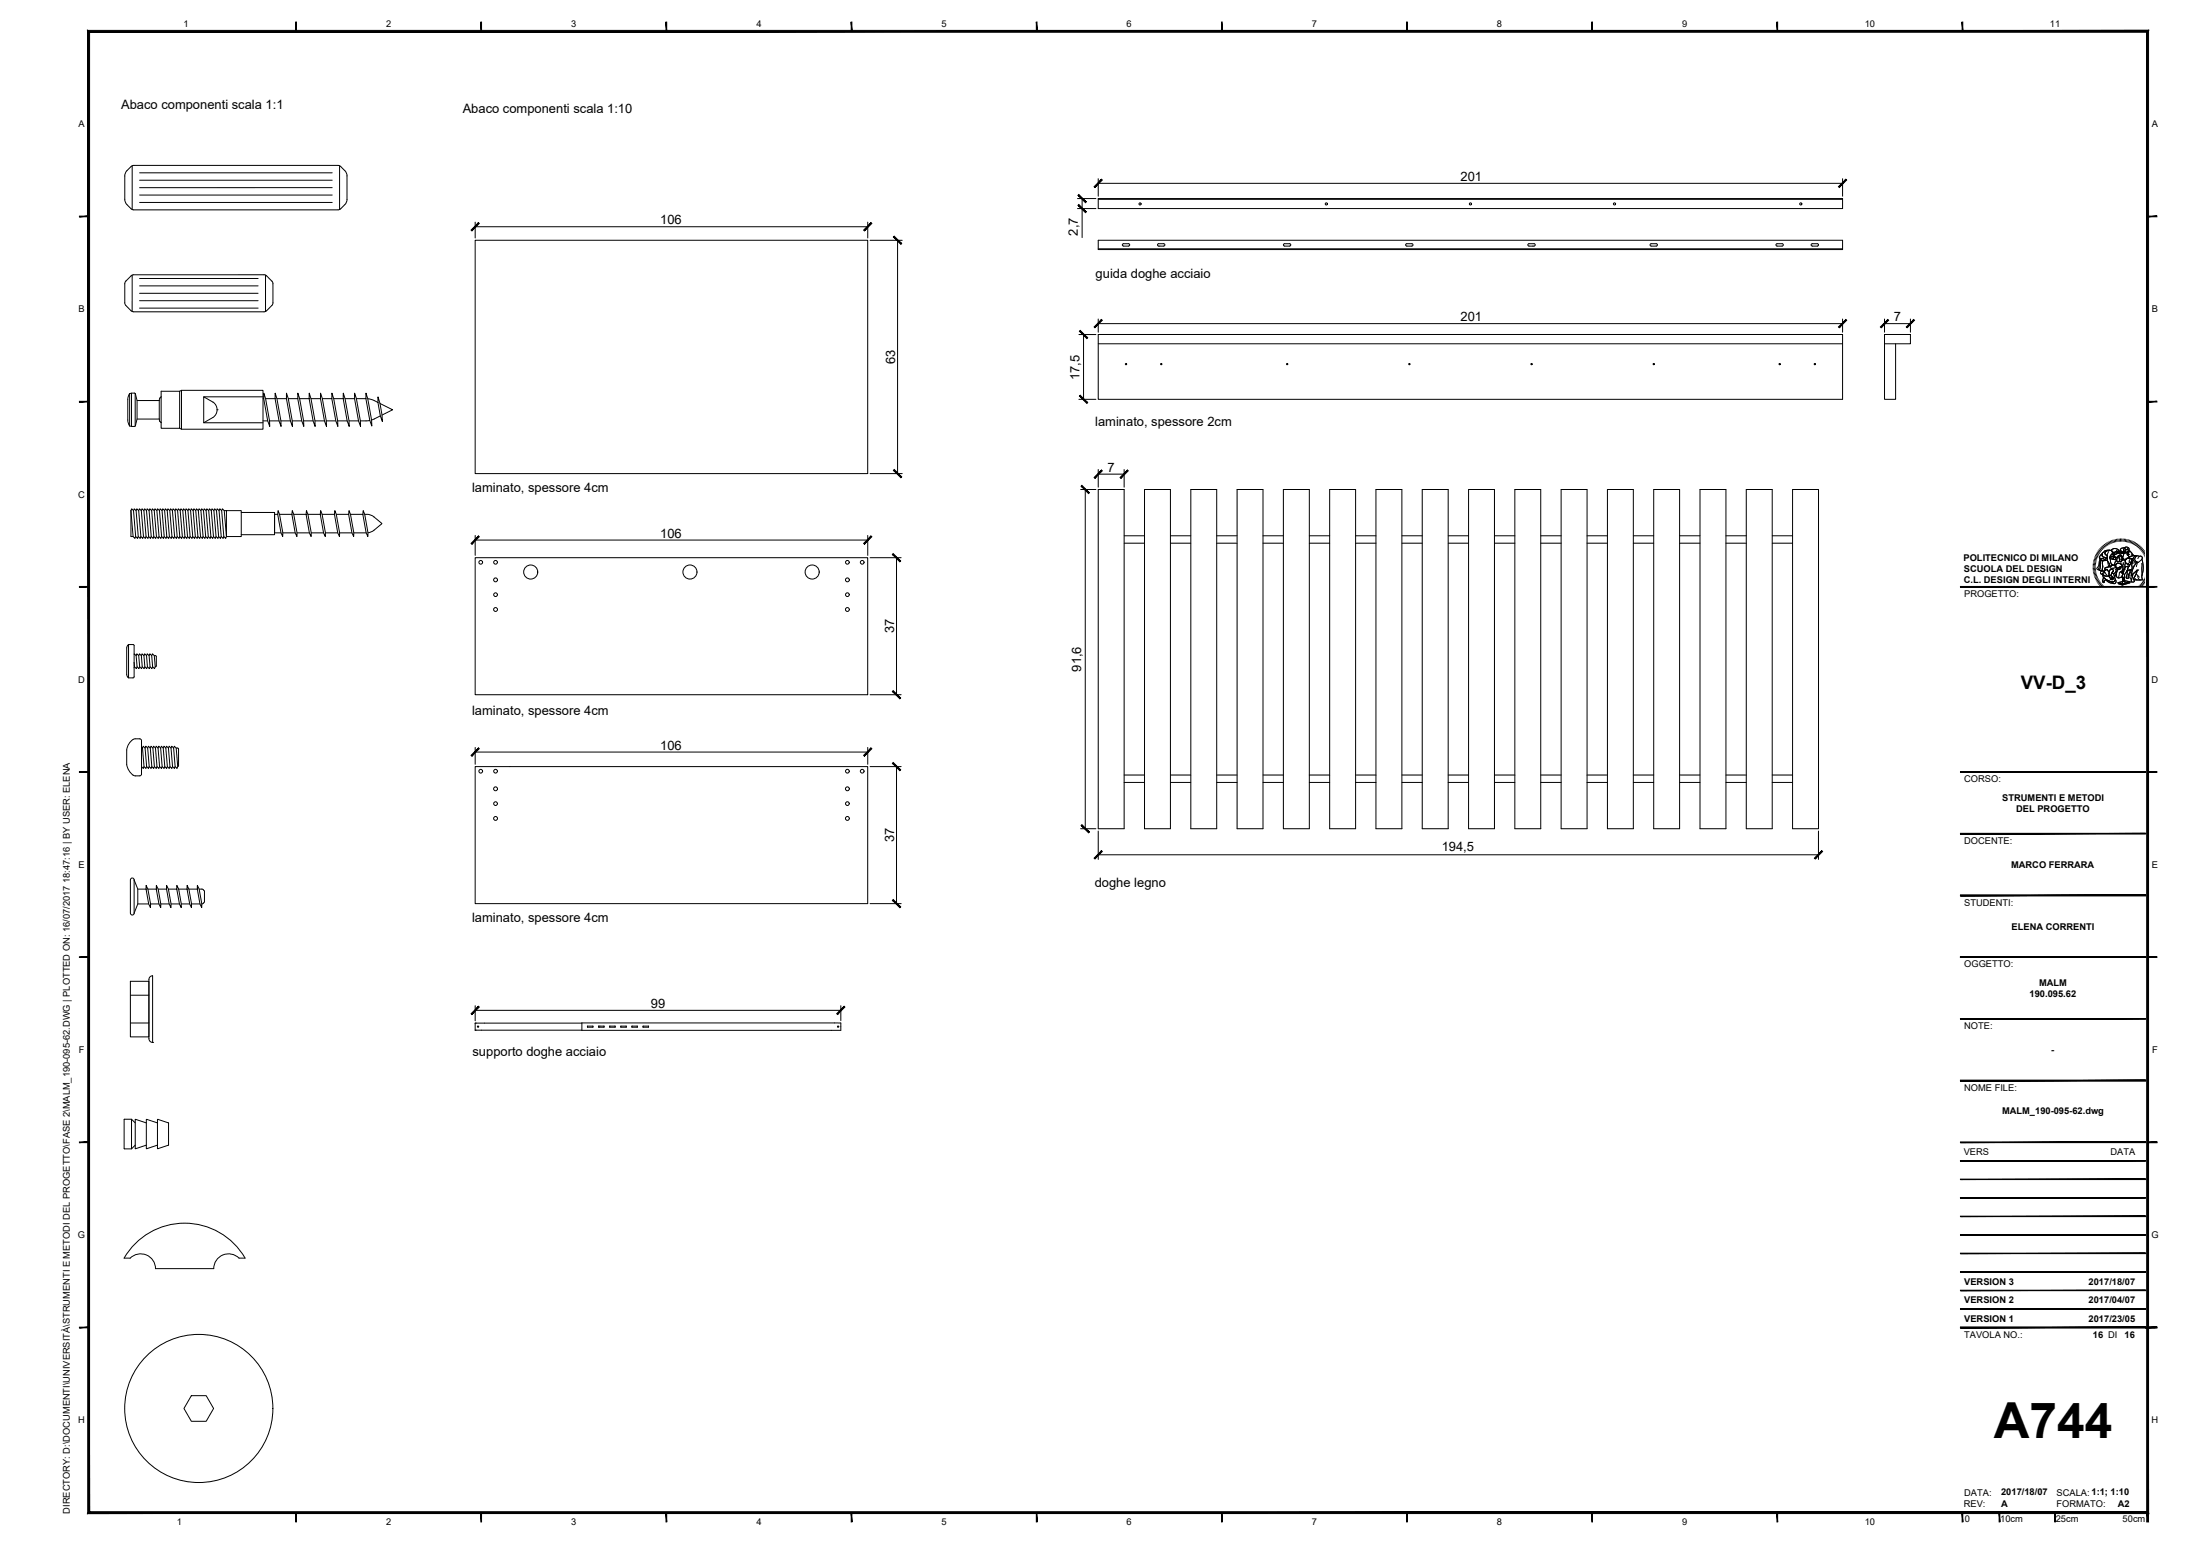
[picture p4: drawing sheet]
<svg xmlns="http://www.w3.org/2000/svg" width="594mm" height="420mm" viewBox="0 0 594 420" stroke-linecap="round" stroke-linejoin="round" font-family="sans-serif">
<!-- layer: 0 -->
<g fill="none" stroke="#000" stroke-width=".27">
<path d="M296.6 53.6h201v2.7h-201zM296.6 53.8h201M128.3 64.9h106v63h-106zM296.6 64.9h201v2.5h-201zM296.6 67.2h201M303.1 66l1.6-.2 .4 .3-.4 .4-1.3-.1-.3-.1zM312.6 66l1.6-.2 .4 .3-.4 .4-1.3-.1-.3-.1zM346.6 66l1.6-.2 .4 .3-.4 .3-1.3 .1-.3-.2zM379.6 66l1.6-.2 .4 .3-.4 .3-1.3 .1-.3-.2zM412.6 66l1.6-.2 .4 .3-.4 .3-1.3 .1-.3-.2zM445.6 66l1.6-.2 .4 .3-.4 .3-1.3 .1-.3-.2zM479.6 66l1.6-.2 .4 .3-.4 .3-1.3 .1-.3-.2z"/>
<path d="M489.1 66l1.6-.2 .4 .3-.4 .3-1.3 .1-.3-.2zM296.6 90.3h201v17.5h-201zM296.6 92.8h201M508.9 90.3h7v2.5h-7zM508.9 92.8v15h3v-15M296.6 132.2h7v91.6h-7zM309.1 132.2h7v91.6h-7zM321.6 132.2h7v91.6h-7zM334.1 132.2h7v91.6h-7zM346.6 132.2h7v91.6h-7zM359.1 132.2h7v91.6h-7zM371.6 132.2h7v91.6h-7z"/>
<path d="M384.1 132.2h7v91.6h-7zM396.6 132.2h7v91.6h-7zM409.1 132.2h7v91.6h-7zM421.6 132.2h7v91.6h-7zM434.1 132.2h7v91.6h-7zM446.6 132.2h7v91.6h-7zM459.1 132.2h7v91.6h-7zM471.6 132.2h7v91.6h-7zM484.1 132.2h7v91.6h-7zM128.3 150.6h106v37h-106zM303.6 144.7h5.5M303.6 146.7h5.5"/>
<path d="M316.1 144.7h5.5M316.1 146.7h5.5M328.6 144.7h5.5M328.6 146.7h5.5M341.1 144.7h5.5M341.1 146.7h5.5M353.6 144.7h5.5M353.6 146.7h5.5M366.1 144.7h5.5M366.1 146.7h5.5M378.6 144.7h5.5M378.6 146.7h5.5"/>
<path d="M391.1 144.7h5.5M391.1 146.7h5.5M403.6 144.7h5.5M403.6 146.7h5.5M416.1 144.7h5.5M416.1 146.7h5.5M428.6 144.7h5.5M428.6 146.7h5.5M441.1 144.7h5.5M441.1 146.7h5.5M453.6 144.7h5.5M453.6 146.7h5.5"/>
<path d="M466.1 144.7h5.5M466.1 146.7h5.5M478.6 144.7h5.5M478.6 146.7h5.5M128.3 207h106v37h-106zM303.6 211.3h5.5M303.6 209.3h5.5M316.1 211.3h5.5M316.1 209.3h5.5M328.6 211.3h5.5M328.6 209.3h5.5M341.1 211.3h5.5"/>
<path d="M341.1 209.3h5.5M353.6 211.3h5.5M353.6 209.3h5.5M366.1 211.3h5.5M366.1 209.3h5.5M378.6 211.3h5.5M378.6 209.3h5.5M391.1 211.3h5.5M391.1 209.3h5.5M403.6 211.3h5.5M403.6 209.3h5.5M416.1 211.3h5.5"/>
<path d="M416.1 209.3h5.5M428.6 211.3h5.5M428.6 209.3h5.5M441.1 211.3h5.5M441.1 209.3h5.5M453.6 211.3h5.5M453.6 209.3h5.5M466.1 211.3h5.5M466.1 209.3h5.5M478.6 211.3h5.5M478.6 209.3h5.5M128.3 276.3v1.9"/>
<path d="M128.3 276.3l98.7-.1 .1 2h-98.8M128.3 278.2h.1M128.3 276.3h.1M157.1 276.2v2M158.6 277.1h1.5v.2l-1.4 .1zM161.6 277.1h1.5v.2l-1.4 .1zM164.6 277.1v.2M164.6 277.1h1.5v.2h-1.5M169.1 277.1h-1.4l-.1 .2 1.5 .1M169.1 277.1v.3M170.6 277.1v.2M170.6 277.1h1.5v.2h-1.5"/>
<path d="M173.7 277.1h1.4v.2l-1.4 .1z"/>
<circle cx="307.8" cy="55.1" r=".29"/>
<circle cx="358.2" cy="55.1" r=".29"/>
<circle cx="397.1" cy="55.1" r=".29"/>
<circle cx="436" cy="55.1" r=".29"/>
<circle cx="486.3" cy="55.1" r=".29"/>
<circle cx="304.1" cy="98.3" r=".17"/>
<circle cx="313.6" cy="98.3" r=".17"/>
<circle cx="347.6" cy="98.3" r=".17"/>
<circle cx="380.6" cy="98.3" r=".17"/>
<circle cx="413.6" cy="98.3" r=".17"/>
<circle cx="446.6" cy="98.3" r=".17"/>
<circle cx="480.6" cy="98.3" r=".17"/>
<circle cx="490.1" cy="98.3" r=".17"/>
<circle cx="129.8" cy="151.8" r=".5"/>
<circle cx="133.8" cy="156.6" r=".52"/>
<circle cx="133.8" cy="151.8" r=".5"/>
<circle cx="143.3" cy="154.5" r="1.9"/>
<circle cx="186.3" cy="154.5" r="1.9"/>
<circle cx="219.3" cy="154.5" r="1.9"/>
<circle cx="228.8" cy="151.8" r=".5"/>
<circle cx="228.8" cy="156.6" r=".52"/>
<circle cx="232.8" cy="151.8" r=".5"/>
<circle cx="133.8" cy="164.6" r=".52"/>
<circle cx="133.8" cy="160.6" r=".5"/>
<circle cx="228.8" cy="160.6" r=".5"/>
<circle cx="228.8" cy="164.6" r=".52"/>
<circle cx="129.8" cy="208.2" r=".5"/>
<circle cx="133.8" cy="213" r=".52"/>
<circle cx="133.8" cy="208.2" r=".5"/>
<circle cx="133.8" cy="217" r=".5"/>
<circle cx="228.8" cy="208.2" r=".5"/>
<circle cx="228.8" cy="217" r=".5"/>
<circle cx="228.8" cy="213" r=".52"/>
<circle cx="232.8" cy="208.2" r=".5"/>
<circle cx="133.8" cy="221" r=".52"/>
<circle cx="228.8" cy="221" r=".52"/>
<circle cx="129.1" cy="277.2" r=".17"/>
<circle cx="226.3" cy="277.2" r=".17"/>
</g>
<!-- layer: Viti -->
<g fill="none" stroke="#000" stroke-width=".27">
<path d="M33.7 53.8v-6.7a3.8 3.8 0 0 1 1.7-2.1l.7-.3h55.2l.7 .3a3.8 3.8 0 0 1 1.7 2.1v6.7M33.7 53.8l.1 .8 .5 .6M34.3 55.3l1.3 1.2 .5 .2h55.2l.7-.3 1.1-1.1M35.7 44.8v11.8M37.7 46.7h52M37.7 48.7h52M37.7 52.7h52M37.7 54.7h52M89.7 50.7h-52M91.7 44.8v11.8M93.7 53.8l-.1 .8-.5 .6M35.7 74.3v9.8"/>
<path d="M37.7 79.2h32M37.7 77.2h32M37.7 75.2h32M71.7 74.3v9.8M72 74.5l1.4 1.4M72 74.5l-.7-.3h-35.2l-.7 .3-1.6 1.6-.1 .5v5.4l1.7 1.9 .4 .3h35.5l.7-.3M73.4 75.9l.3 .7v5.2l-.3 .7M37.7 81.2h32M37.7 83.2h32M73.4 82.5l-1.4 1.4M35 106.3l1.5-.1 .5 2v4.9l-.4 1.8-.3 .3-1.3-.2M35 106.3v8.7"/>
<path d="M35 106.3l-.5 1.2v5.9l.1 .8 .4 .8M35.5 106.2v9M36.5 106.3v8.7M37 108.2h6M37 113.1h6M43 108.2v4.9M43 113.1l.1 .6 .4 .5M43.5 107.1l-.4 .5-.1 .5M43.5 105.6h5v10h-5zM48.5 105.6l.5-.2v10.5l-.5-.3M49 105.4h22v10.5h-22M55 107.1l2.9 1.8 .5 .8 .2 .9"/>
<path d="M58.6 110.6l-.2 1-.5 .8-2.9 1.8M58.6 110.7h.1M71 107.1h-16v7.1h16M71 113.6h1.3M71 107.6h.2M71.2 106.2l.5 1.4 1.1 6v1.6l-.5-1.6-1.1-6zM71.7 107.6h2.6M72.8 113.6h2.5M74.3 106.2l.5 1.4 1.1 6v1.6l-.6-1.6-1-6zM74.8 107.6h2.6M75.9 113.6h2.5M77.4 106.2l.4 1.4 1.1 6 .1 1.6-.6-1.6-1-6z"/>
<path d="M77.8 107.6h2.6M78.9 113.6h2.6M80.4 106.2l.5 1.4 1.1 6v1.6l-.5-1.6-1.1-6zM80.9 107.6h2.6M82 113.6h2.5M83.5 106.2l.5 1.4 1.1 6v1.6l-.6-1.6-1-6zM84 107.6h2.5M85.1 113.6h2.5M86.6 106.2l.4 1.4 1.1 6 .1 1.6-.6-1.6-1.1-6zM87 107.6h2.6M88.1 113.6h2.6M89.6 106.2l.5 1.4 1.1 6v1.6l-.5-1.6-1.1-6z"/>
<path d="M90.1 107.6h2.6M91.2 113.6h2.5M92.7 106.2l.5 1.4 1.1 6v1.6l-.6-1.6-1-6zM93.2 107.6h2.5M94.3 113.6h2.5M95.8 106.2l.4 1.4 1.1 6 .1 1.6-.6-1.6-1.1-6zM96.2 107.6h2.6M98.8 106.2l.5 1.5 1 5.7 .1 1.6-.5-1.5-1.1-5.9zM99.3 107.7l1.1 .2 1.7 .8M99.9 113.5l-2.6 .1M102.1 107.2l.5 1.7 .7 4.9-.6-1.5-.6-3.6zM102.6 108.9l3.4 1.8-2.8 1.4"/>
<path d="M102.7 112.3l-2.4 1.1M35.4 137.9l.2-.5 .5 .5M35.4 137.9l.5 7 .5 .5 .2-.5-.5-7 .2-.5 .5 .5M35.4 137.9v6.9l.5 .1M37.5 137.9l-.5-.5-.2 .5 .5 7-.2 .5-.5-.5M38.2 137.9l-.5-.5-.2 .5 .5 7-.2 .5-.5-.5M38.9 137.9l-.5-.5-.2 .5 .5 7-.2 .5-.5-.5M39.6 137.9l-.5-.5-.2 .5 .5 7-.2 .5-.5-.5M40.3 137.9l-.5-.5-.2 .5 .5 7-.2 .5-.5-.5M41 137.9l-.5-.5-.2 .5 .5 7-.2 .5-.5-.5M41.7 137.9l-.5-.5-.2 .5 .5 7-.2 .5-.5-.5M42.4 137.9l-.5-.5-.2 .5 .5 7-.2 .5-.5-.5"/>
<path d="M43.1 137.9l-.5-.5-.2 .5 .5 7-.2 .5-.5-.5M43.8 137.9l-.5-.5-.2 .5 .5 7-.2 .5-.5-.5M44.5 137.9l-.5-.5-.2 .5 .5 7-.2 .5-.5-.5M45.2 137.9l-.5-.5-.2 .5 .5 7-.2 .5-.5-.5M45.9 137.9l-.5-.5-.2 .5 .5 7-.2 .5-.5-.5M46.6 137.9l-.5-.5-.2 .5 .5 7-.2 .5-.5-.5M47.3 137.9l-.5-.5-.2 .5 .5 7-.2 .5-.5-.5M48 137.9l-.5-.5-.2 .5 .5 7-.2 .5-.5-.5M48.7 137.9l-.5-.5-.2 .5 .5 7-.2 .5-.5-.5M49.4 137.9l-.5-.5-.2 .5 .5 7-.2 .5-.5-.5M50.1 137.9l-.5-.5-.2 .5 .5 7-.2 .5-.5-.5M50.8 137.9l-.5-.5-.2 .5 .5 7-.2 .5-.5-.5"/>
<path d="M51.5 137.9l-.5-.5-.2 .5 .5 7-.2 .5-.5-.5M52.2 137.9l-.5-.5-.2 .5 .5 7-.2 .5-.5-.5M52.9 137.9l-.5-.5-.2 .5 .5 7-.2 .5-.5-.5M53.6 137.9l-.5-.5-.2 .5 .5 7-.2 .5-.5-.5M54.3 137.9l-.5-.5-.2 .5 .5 7-.2 .5-.5-.5M55 137.9l-.5-.5-.2 .5 .5 7-.2 .5-.5-.5M55.7 137.9l-.5-.5-.2 .5 .5 7-.2 .5-.5-.5M56.4 137.9l-.5-.5-.2 .5 .5 7-.2 .5-.5-.5M57.1 137.9l-.5-.5-.2 .5 .5 7-.2 .5-.5-.5M57.8 137.9l-.5-.5-.2 .5 .5 7-.2 .5-.5-.5M58.5 137.9l-.5-.5-.2 .5 .5 7-.2 .5-.5-.5M59.2 137.9l-.5-.5-.2 .5 .5 7-.2 .5-.5-.5"/>
<path d="M59.9 137.9l-.5-.5-.2 .5 .5 7-.2 .5-.5-.5M60.6 137.9l-.5-.5-.2 .5 .5 7-.2 .5-.5-.5M60.6 137.9l.5 7-.2 .5-.5-.5M60.6 137.9h.5v7h4v-7h-4M65.1 138.4h9v6h-9M75 138.9h-.9v5h1.8M75.1 137.9l.4 1 .9 5-.1 1-.4-1-.9-5zM75.5 138.9h3.3M78.9 137.9l.4 1 .9 5v1l-.5-1-.9-5zM79.3 138.9h3.4M82.8 137.9l.3 1 .9 5v1l-.5-1-.8-5zM83.1 138.9h3.4"/>
<path d="M86.6 137.9l.4 1 .9 5-.1 1-.4-1-.9-5zM87 138.9h3.3M90.4 137.9l.4 1 .9 5v1l-.5-1-.9-5zM90.8 138.9h3.3M94.3 137.9l.3 1 .9 5v1l-.5-1-.9-5zM94.6 138.9h3.4M98.1 137.9l.4 1 .9 5-.1 1-.4-1-.9-5zM98.5 138.9l1.4 .1 1.1 .6M101 139.6l2.1 1.8-2.4 2-1.3 .5M76.4 143.9h3.3M80.2 143.9h3.3M84 143.9h3.4"/>
<path d="M87.9 143.9h3.3M91.7 143.9h3.3M95.5 143.9h3.4M34.7 174l-.5 1v7.1l.5 .9h1.2l.3-.3M36.2 178.8v1.5M36.2 176.7l.1-.2 .5 .5 .2 3-.2 .5-.5-.5M36.2 174.3v8.4M36.2 174.3l-.3-.3h-1.2v9M36.8 177l.2-.5 .5 .5 .2 3-.2 .5-.5-.5M37.5 177l.2-.5 .5 .5 .2 3-.2 .5-.5-.5M38.2 177l.2-.5 .5 .5 .2 3-.2 .5-.5-.5M38.9 177l.2-.5 .5 .5 .2 3-.2 .5-.5-.5"/>
<path d="M39.6 177l.2-.5 .5 .5 .2 3-.2 .5-.5-.5M40.3 177l.2-.5 .5 .5 .2 3-.2 .5-.5-.5M41 177l.2-.5 .5 .5 .2 3-.2 .5-.5-.5M41.7 177l.5 .3v2.5l-.3 .2M35.5 200l1-.5 1.5 .1 .2 .4v9l-.5 .5a3.1 3.1 0 0 1-3.5-3v-4l.3-1.1zM38.2 201.7l.3 .3M38.7 201.5l.5 .5 .4 5-.2 .5-.5-.5-.4-5zM38.9 207l-.2 .5-.5-.5M39.2 202l.2-.5 .5 .5 .4 5-.2 .5-.5-.5M39.9 202l.2-.5 .5 .5 .4 5-.2 .5-.5-.5M40.6 202l.2-.5 .5 .5 .4 5-.2 .5-.5-.5M41.3 202l.2-.5 .5 .5 .4 5-.2 .5-.5-.5"/>
<path d="M42 202l.2-.5 .5 .5 .4 5-.2 .5-.5-.5M42.7 202l.2-.5 .5 .5 .4 5-.2 .5-.5-.5M43.4 202l.2-.5 .5 .5 .4 5-.2 .5-.5-.5M44.1 202l.2-.5 .5 .5 .4 5-.2 .5-.5-.5M44.8 202l.2-.5 .5 .5 .4 5-.2 .5-.5-.5M45.5 202l.2-.5 .5 .5 .4 5-.2 .5-.5-.5M46.2 202l.2-.5 .5 .5 .4 5-.2 .5-.5-.5M46.9 202l.2-.5 .5 .5 .4 5-.2 .5-.5-.5M47.6 202h.4M48 202l.2 .2v4.5M48.2 206.7l-.2 .3M36.2 237.6l1 2.5v4l-1 2.5z"/>
<path d="M36.2 237.6a.5 .5 0 0 0-.5-.5 .5 .5 0 0 0-.5 .5v9a.51 .51 0 0 0 .5 .5 .51 .51 0 0 0 .5-.5M39.5 239.1l.4 1 .8 4-.1 1-.5-1-.7-4zM42.2 239.1l.5 1 .7 4v1l-.5-1-.7-4zM45 239.1l.5 1 .7 4v1l-.5-1-.7-4zM47.8 239.1l.4 1 .8 4-.1 1-.4-1-.8-4zM50.5 239.1l.5 1 .7 4v1l-.5-1-.7-4zM53.3 239.1l.5 1 .7 4v1l-.5-1-.7-4zM37.2 244.1h2.9M37.2 240.1h2.2M39.9 240.1h2.3M40.7 244.1h2.2M42.7 240.1h2.3"/>
<path d="M43.4 244.1h2.3M45.5 240.1h2.2M46.2 244.1h2.3M48.2 240.1h2.3M49 244.1h2.2M51 240.1h2.3M51.7 244.1h2.3M53.8 240.1h.7M54.5 244.1h.1M54.5 240.1l.4 .1M54.9 240.2l.3 .6v2.6l-.1 .3-.6 .4M35.2 265h5v15h-5z"/>
<path d="M35.2 268.7h5M35.2 276.2h5M40.5 263.8l.7-.3v18a1 1 0 0 1-1-1v-16zM41.2 281.5h.1M33.5 302.3v7.8M33.5 310.1l2 .1M35.5 302.2l-2 .1M36.5 303.2l-1-1v8l1-1M39.5 303.2l-3-.9 .2 7.9M39.5 309.2l-2.9 1M42.5 303.2l-2.8-.9-.2 .1 .2 7.8M42.5 309.2l-2.8 1"/>
<path d="M42.6 310.2l2.9-1v-5.9l-2.9-1 .1 7.9M36 336.3a18.9 18.9 0 0 1 30.2 3.4h-1.6a4 4 0 0 0-4.4-.8 4 4 0 0 0-2.5 3.7h-15.7a4 4 0 0 0-2.5-3.7 4 4 0 0 0-4.3 .8h-1.7zM51.7 376.9h4l2 3.4-2 3.5h-4l-2-3.5z"/>
<circle cx="53.7" cy="380.3" r="20"/>
</g>
<!-- layer: G-ANNO-LOGO -->
<g fill="none" stroke="#000" stroke-width=".27">
<path d="M565.2 153.1h.6M565.2 152.8h.7M565.2 152.4l.7 .1M565.2 152.1l.7 .1M565.3 151.7l.7 .1M565.4 151.4l.6 .1M565.5 151l.6 .2M565.6 150.7l.6 .2M565.7 150.3l.6 .3M565.8 150l.7 .3M565.9 153.5h-.7M565.9 153.8h-.7"/>
<path d="M565.9 154.1l-.7 .1M566 154.4l-.7 .2M566 149.7l.6 .3M566 154.7l-.6 .2M566.1 155.1l-.6 .1M566.2 149.4l.6 .3M566.2 155.4l-.6 .2M566.3 155.7l-.6 .2M566.3 149.1l.6 .3M566.4 156l-.6 .2M566.5 148.8l.6 .4M566.6 156.3l-.6 .3"/>
<path d="M566.7 156.6l-.6 .3M566.8 148.5l.5 .4M566.9 156.8l-.6 .4M567 148.2l.5 .4M567.1 150.8h.1M567.1 150.8v.4M567.1 157.1l-.6 .4M567.1 151.2v-.4h.6a.83 .83 0 0 0 1.3-.1l.1 .6-1.8-.1M567.1 151.2h.2M567.2 147.9l.5 .5M567.2 151.3l-.2 .5-.1 1.3-.4 .7 .4 .2M567.3 151.2h.1"/>
<path d="M567.3 151.2l1.8 .1M567.3 151.2l-.4 .2-.2 1.4-.5 .7 .3 .3M567.3 157.4l-.6 .4M567.3 154.1h.1M567.3 154.1l.3 .1M567.4 149.7l.3-.2v.3a.81 .81 0 0 0 .9 .8l.3 .1-.1 .1a.74 .74 0 0 1-1.1 0l-.3 .1a.5 .5 0 0 1-.5-.4 .5 .5 0 0 1 .3-.6zM567.5 147.7l.4 .5M567.5 157.6l-.6 .5M567.5 151.3l.4 .1-.2 .6v2.1l-.1 .1a.43 .43 0 0 1-.6-.2 .43 .43 0 0 1 .1-.6l.1-1.4zM567.5 155h.1M567.5 155a.72 .72 0 0 1 .7-.4 .72 .72 0 0 1 .7 .6M567.5 151.3l-.3 .6-.1 1.5-.2 .5 .4 .2"/>
<path d="M567.7 149.5l-.6 .6a.44 .44 0 0 0-.2 .5 .44 .44 0 0 0 .5 .3h.6a.65 .65 0 0 0 1-.2M567.7 157.9l-.5 .4M567.7 154.9a1.21 1.21 0 0 0 1.8 .5M567.7 154.9h.1M567.7 147.4l.5 .5M567.8 154.1h.1M567.8 149.2l.6-.5 1.3-.1a.99 .99 0 0 0-1.2 1l.5 .3v.8l-.5-.1a.75 .75 0 0 1-.8-.8zM567.9 155.3l.1 .5 .7 .7 1.9 .8M567.9 155.2l.7 .3 .9-.1 .4 1 .2-.2 .3 .4-.2-.6 .4 .4-.1-.2M567.9 155.2h.1M567.9 158.1l-.5 .5M567.9 151.4l1.2-.1 .6 1.2-.1 .5-.3 .1a.6 .6 0 0 0-.9 .7l.2 .1-.4 .5a.56 .56 0 0 1-.5-.9v-1.7z"/>
<path d="M567.9 151.4l-.2 .6 .1 2.1M568 155.9l.8 .6 1.4 .6 .7-.1 .3-.5a.65 .65 0 0 1 .1 1 .65 .65 0 0 1-1 0l-1.3-.6a.44 .44 0 0 0-.5-.3 .44 .44 0 0 0-.3 .5v.2h-.2a.84 .84 0 0 1 0-1.2zM568 147.2l.4 .5M568 155.9v.2a.84 .84 0 0 0 0 1.2l.3-.2-.2-.1a.49 .49 0 0 1 .4-.4 .49 .49 0 0 1 .5 .3l.9 .5a1.04 1.04 0 0 0 1.5-.1l-.2-.8M568.1 158.3l-.4 .5M568.2 154.4a.51 .51 0 0 0-.8-.2 .51 .51 0 0 0 .1 .8M568.3 147l.4 .5M568.4 158.5l-.4 .6M568.6 146.8l.4 .5M568.6 158.7l-.4 .6M568.7 148.9l.8-.3a.73 .73 0 0 1 .9 .5 .73 .73 0 0 1-.5 .9l-.2 .6 .1 .3a1.43 1.43 0 0 0 .6 1.5l.2 .2-.5 .1-.1 .4a.39 .39 0 0 1-.4-.2 .39 .39 0 0 1 0-.5l-.5-1.1-.1-1.3a.62 .62 0 0 1-.5-.4 .62 .62 0 0 1 .2-.7zM568.8 153.7l.7 .7"/>
<path d="M568.8 153.8l-.5 .4 .1 .4M568.9 153.8l.7 .6a.59 .59 0 0 1 .4-.8 .59 .59 0 0 1 .7 .5l-.4 .6 .4 .1M568.9 153.8h.1M568.9 153.8l-.6 .4 .1 .4-.7 .3M568.9 153.8l.1 .1a.73 .73 0 0 1 .5 1v.5M568.9 146.6l.3 .6M568.9 150.7l-.5-.2a.67 .67 0 0 1-.8-.7l.2-.5 .5-.5 .8-.2a.82 .82 0 0 1 1.1 .2 .82 .82 0 0 1-.1 1 .92 .92 0 0 0-.2 1.4 1.1 1.1 0 0 0 .7 1.4l-.5 .1M568.9 158.9l-.4 .6M569.2 146.4l.3 .6M569.2 159.1l-.4 .6M569.2 151.7l.2 1.3M569.4 148.9l-.3 .8-.1 1.1 .6 1.5a.55 .55 0 0 0 .3 .8l.2-.4"/>
<path d="M569.5 159.3l-.4 .6M569.5 146.3l.3 .6M569.5 155.4h.1M569.5 155.4l.1 .5 .3 .3v.2l.2-.2M569.5 155.4l.1-1a.59 .59 0 0 1 .4-.8 .59 .59 0 0 1 .7 .5l-.7 1.3 .8 .8-.4-.2 .1 .4-.3-.4M569.6 153l-.3 .1a.61 .61 0 0 0-.9 .7l.2 .1M569.7 148.6a1.01 1.01 0 0 0-1.2 1l.5 .3M569.8 159.4l-.3 .6M569.8 146.1l.3 .6M569.9 153.7a.47 .47 0 0 1 .7 .2 .47 .47 0 0 1-.2 .6l-.4 .9 .8 .7-.4-.1 .1 .4-.3-.4 .1 .6-.2-.4-.2 .2v-.2l-.4-.6 .1-1.2zM570 150.5a.56 .56 0 0 0 .8 .5M570 159.6l-.2 .6"/>
<path d="M570.1 148.7h.1M570.1 148.7l.7-.6 1.1 .2a.3 .3 0 0 1 .3 .4 .3 .3 0 0 1-.5 .1l-.2-.1-.5 .5-.6-.2M570.1 152.7l-.1 .4-.4-.1-.3 .1a.6 .6 0 0 0-.9 .7h.5M570.1 152.7h.1M570.1 152.7l.5-.1 .6 .2M570.1 156.2h.1M570.2 146l.2 .6M570.2 156l.2 .6-.3-.4M570.2 156h.1M570.3 148.4l1-.3 .7 .4a.23 .23 0 0 1 .2 .3 .23 .23 0 0 1-.3 .1l-.4-.2-.4 .5h-.4l-.6-.5zM570.3 154.8l-.3 .6 .8 .7-.4-.1 .1 .2M570.3 154.8h.1"/>
<path d="M570.3 154.8h.4l.3 1.1a.79 .79 0 0 1 .1 .9 .79 .79 0 0 1-.9 .3l-1.7-.8-.5-.5-.1-.6M570.3 154.7l.4 .1M570.4 159.7l-.3 .6M570.5 145.9l.2 .6M570.5 156.2h.1M570.6 153.4l-.5 .2M570.6 153.4h.1M570.6 153.4h.2M570.6 152.6l.6 .2 .5 .9M570.7 159.8l-.3 .6M570.7 150.5h.9l-.3 .1a.37 .37 0 0 1-.3 .5 .37 .37 0 0 1-.4-.4zM570.7 150.1l-.7 .4a.6 .6 0 0 0 .8 .5l-.2-.3 .3-.3"/>
<path d="M570.7 150.1h.1M570.7 150.1l.3 .3M570.7 154.8h.1M570.7 154.9l.3 1a.8 .8 0 0 1 .1 .9 .8 .8 0 0 1-.9 .3M570.7 150.1l-1 .5M570.7 150.2l.3 .2M570.8 149.9l.1-.4-.6 .2-.6 .9 1-.5M570.8 149.9h.1M570.8 149.9l-.1 .2M570.8 145.8l.2 .6M570.9 150.4h.1M570.9 149.6h.1"/>
<path d="M570.9 149.6l-.3 .5M571 159.9l-.2 .6M571 150.4h.1M571 153.1h.1M571 153.1l.7 .5M571.1 150.4a.33 .33 0 0 0-.4 .4 .33 .33 0 0 0 .4 .3 .33 .33 0 0 0 .2-.5l.3-.1-.7 .1M571.1 153.6l.3 .4-.1 .5M571.2 152.5l.6-.4h.6l.5 .4a.3 .3 0 0 1 .1 .5 .3 .3 0 0 1-.4 0l-.3 .2a.51 .51 0 0 1-.6 .3 .51 .51 0 0 1-.4-.5zM571.2 152.8h.1M571.2 152.8l.5 1.1M571.2 152.8l.1-.4a.9 .9 0 0 1 1.3-.1l.3 .3a.26 .26 0 0 1 .1 .4 .26 .26 0 0 1-.4 0l-1 .4M571.2 145.7l.1 .6"/>
<path d="M571.2 155.4l.8 .7M571.3 154.5l-.6 .3M571.3 154.5h.1M571.3 160l-.2 .6M571.4 149.5l.1 .1M571.5 149.1l.2 .1M571.5 151.4a1.23 1.23 0 0 0-.5 1.3M571.5 154.8v.9M571.5 145.6l.2 .7M571.6 149.1l-.1 .1M571.6 149.5l-.3 .2-.4-.2-.6 .2M571.6 149.5h.1"/>
<path d="M571.6 153.4l1.2-.4-.1 .5-.5 .3-.5-.2zM571.6 154.2l-.3 1-.3 .4M571.7 153.7l-.1 .5-.3 .3M571.7 153.7h.1M571.7 153.7l-.2 1.1-.3 .6 .4 .4a.86 .86 0 0 0 1.3 0l.2 .1M571.7 153.9h.1M571.7 153.9l-.1 .4-.3 .2M571.8 153.6h-.1M571.9 149.3l.8-.2a.31 .31 0 0 1 .1 .5 .31 .31 0 0 1-.5-.1zM571.9 145.5l.1 .7M571.9 149h.1M571.9 149l-.2 .5-.4 .2-.4-.2-.6 .2"/>
<path d="M571.9 148.9l-.3 .6M571.9 148.9l-.3-.2-.6 .5-.6-.2-.1 .7M571.9 148.9h.1M571.9 148.9v.1M571.9 150.2l.9-.2 .5 1a.23 .23 0 0 1-.1 .3 .23 .23 0 0 1-.3-.2 .23 .23 0 0 1 .2-.2l-.2-.7a.44 .44 0 0 0-.7-.1 .44 .44 0 0 0 .1 .7l.1 .4a.41 .41 0 0 1-.5 .4 .41 .41 0 0 1-.3-.5zM572 157.3l2-.5 1.2 .3-2.1 .6zM572 157.3l1.1 .4v.3l-1.1-.4zM572 157.3h.1M572.2 150.1l.7 .1 .2 .5a.64 .64 0 0 1-.1 .7 .64 .64 0 0 1-.7 .2zM572.2 150l.5-.1 .3 .3 .4 1a.23 .23 0 0 1-.3 .1 .23 .23 0 0 1-.2-.3M572.2 150h.1M572.2 150l-.3 .3-.4 1a.51 .51 0 0 0 .8 .3 .51 .51 0 0 0 0-.8 .43 .43 0 0 1 0-.7 .43 .43 0 0 1 .6 .2"/>
<path d="M572.2 145.5l.1 .7M572.3 149.1l.1-.2a.52 .52 0 0 1 .5 0 .52 .52 0 0 1 .3 .4l-.3 .1-.2-.3v.1M572.3 149.1l.4 .1M572.3 149.1h.1M572.3 149.1v-.2a.51 .51 0 0 1 .6-.1 .51 .51 0 0 1 .3 .5l-.3 .1M572.3 151.6h.1M572.3 153.6h.1M572.3 154.5l-.3 1.6 1.1-.2M572.4 153.2l.2 .1M572.4 153.5h.1M572.5 153.3h-.1M572.5 150.3h.1"/>
<path d="M572.6 150.3l-.2 .1M572.6 145.5v.7M572.7 149.2h.1M572.7 149.2l-.5-.1-.3 .2h.3a.38 .38 0 0 0 .3 .3 .38 .38 0 0 0 .4-.3l-.2-.2v.2M572.7 154.3l.3 .1 .2-.6 .4-.1-.4 1.3v-.4h-.3zM572.7 151.6v.7M572.7 149.3h.1M572.8 153l-.2 .6a.51 .51 0 0 1-.8-.1M572.8 150.1l.2 .3-.1 .1M573 145.5l-.1 .7M573 150.6l-.2 .1M573 150.4a.41 .41 0 0 1 0 .6 .41 .41 0 0 1-.6 0l-.1-.1"/>
<path d="M573 151.3l-.2 .3h-.5M573.1 155.9h.1M573.1 157.8h.1M573.1 157.7l2.1-.6-.1 .3-2 .6zM573.1 157.7v.3M573.2 149.3a.91 .91 0 0 1 0 1.1l.1 .5M573.2 149.3h.1M573.2 157l.8-.2 1.1 .3-2 .6-1.1-.4v.3l1.1 .4 2-.6v-.3M573.2 157h.1M573.2 149.3l.1-.1 .1 .6-.2 .7M573.2 157l-1.2 .3M573.2 153.8h.1"/>
<path d="M573.2 153.8l-.2 .6h-.3l.3 .3 .2-.1v.4l.2-.3-.3 1.2M573.2 154.5l-.1 .5 .2-.3M573.2 153.8l-.2 .6h-.3l.3 .3 .2-.1M573.2 156.5h.1M573.3 148.9l.1 .4M573.3 145.5v.7M573.4 154.2l-.2 .2v-.2M573.4 151.9l-.2 1.4M573.4 151.1l.4 .2M573.5 155.9h.1l.2 1-.3-.5-.3 .6zM573.5 155.9h.1l.2 1.3-.3-.8-.4 1zM573.5 153.1h.1"/>
<path d="M573.5 153.1l-.4 .3v.5M573.6 153.7h.1M573.6 153.7l-.4 .1M573.6 152l-.4 .8M573.7 145.5l-.1 .7M573.7 148l-.3 .7 .1 .8 .2-.1 .1-.5a.65 .65 0 0 1 .7-.7l.3 .5-.3 .5v.7l.2-.2M573.7 148h.1M573.7 148l.4-.3 .7 .3 .1 1-.2 .7M573.7 148h-.5a.62 .62 0 0 0-.6 .7l.5 .3 .1 .3M573.7 148l-.3 .7 .1 .8 .2-.1 .1-.4M573.7 148l-.3 .6 .1 .9 .2-.1 .1-.5a.61 .61 0 0 1 .8-.6l.2 .4-.3 .5v.7l.1-.2M573.7 148h-.5a.62 .62 0 0 0-.6 .7"/>
<path d="M573.8 149h.1M573.8 149a.4 .4 0 0 0 .3 .3 .4 .4 0 0 0 .4-.1v.7l.1-.2M573.8 149l.2 .3 .5-.1M573.9 151h.2a.94 .94 0 0 1 1.2-.2 .6 .6 0 0 1 .7 .4 .6 .6 0 0 1-.3 .7 1.02 1.02 0 0 1-1.1 .6l-.6-.6zM573.9 148.7l.3 .1M574 153l.8-.1-.7 1.6a1.5 1.5 0 0 0-.4 1.5h-.3l-.2 .5-.2-.9zM574 153.1l-1 2.5 .2 .9M574 148.4h.3a.3 .3 0 0 1 .4 0 .3 .3 0 0 1 .1 .3l-.3 .5a.39 .39 0 0 1-.4 .1 .39 .39 0 0 1-.3-.3zM574 149.2h.1M574 152.1a.61 .61 0 0 0 0 .9l.9-.1 .4-.6M574 145.6l-.1 .7M574 148.8h.1"/>
<path d="M574 152.1l-.1-1-.6-.2v.3l-.5 .4h-1.1l-.2-.2-.2 .2-.3 1.1 .2 .1 .5-.7h.6l.5 .2 .1 .3a.28 .28 0 0 1 .2 .3 .28 .28 0 0 1-.3 .2l-.1 .4-.5 .3-.6-.4M574 152.1h.1M574 152.1a.66 .66 0 0 0 0 1l-.4 .6M574.1 149.1h.1M574.2 156h.1M574.4 145.7l-.2 .6M574.4 154.2h.1M574.4 148.9l.2 .1M574.4 154l-.2 2M574.5 148.9l-.1 .1M574.5 154l.7-.1-.5 1.4 .2 .7-.3 .2-.4-.2zM574.5 159.9l.2 .7"/>
<path d="M574.6 149.7h.1M574.7 149.7h.1M574.7 149.7v.2a.5 .5 0 0 0 .3 .4 .5 .5 0 0 0 .5-.1l.6-.2-.3-.2M574.7 149.7h-.1M574.7 149.7l.3 .7-.3 .2M574.7 149.7l.3 .7M574.7 152.2h.1M574.7 145.7l-.1 .7M574.7 150.6h.1M574.7 150.6l-.8 .5M574.8 152.9l-.7 1.6a1.52 1.52 0 0 0-.4 1.5M574.8 152.9h.1"/>
<path d="M574.8 159.8l.2 .7M574.9 152.1l-.3 .1M574.9 148.7l-.2 1M574.9 148.7h.1M574.9 148.7l.7 .5 .2 .6M574.9 152.4l-.1 .1M575.1 145.8l-.2 .7M575.1 159.7l.3 .7M575.2 153.9h.1M575.2 153.9l-.8 .1M575.2 153.9l-.5 1.4 .2 .7-.3 .2-.4-.2M575.4 145.9l-.2 .7"/>
<path d="M575.4 159.6l.3 .7M575.5 151.8l-.1 .4M575.5 150.8l.3 .1 .2 .3M575.5 149.6l.6 .4M575.5 155.4h.1M575.6 151.9l-.8 1-.4 1.1M575.6 151.9h.1M575.6 151.9l.2 .2-.1 .7a.69 .69 0 0 1-.3 1.1h-.2M575.6 153.9h-.4M575.6 155.3l-.1 .2 .3 .2M575.7 146.1l-.2 .6M575.7 159.5l.3 .6"/>
<path d="M575.8 152.1l-.1 1.2-.2 1a1.88 1.88 0 0 0-.1 2.1l.2 .1M575.8 149.8h.1M575.9 155l1.1-1-.5 1.6a1.3 1.3 0 0 0-.2 1.4l-.1 .1a.45 .45 0 0 1-.7 0 .45 .45 0 0 1 .1-.7zM576 151a1.04 1.04 0 0 1 .6-.9 1.04 1.04 0 0 1 1 .1 .56 .56 0 0 1 .8 .2 .56 .56 0 0 1-.2 .8l-.3 .3a1.09 1.09 0 0 1-1.9-.3M576 151.2l-.5 .6a.69 .69 0 0 1-.4 .7 .69 .69 0 0 1-.8-.3 .78 .78 0 0 1-.1-1.2l.5-.2a.33 .33 0 0 1 .5 .2 .33 .33 0 0 1-.2 .4v.2a.22 .22 0 0 0 .2 .3 .22 .22 0 0 0 .2-.2l.2-.4-.1-.5-.7-.2-.8 .4-.1 .6M576 159.4l.3 .6M576 152.8l.1 .5M576.1 150h.1M576.1 146.2l-.3 .6M576.3 159.2l.4 .6M576.4 146.4l-.3 .6M576.5 151.9l-.9 .2"/>
<path d="M576.5 156.2l.6 .4M576.6 159l.4 .6M576.6 150.1a2.35 2.35 0 0 0-1.9 .5M576.6 150.1h.1M576.6 150.1l-.7 .9-1.2-.4M576.7 146.5l-.3 .6M576.7 150a2.49 2.49 0 0 0-2 .6M576.9 158.8l.4 .6M576.9 155l.8 .9M576.9 151.9a6.7 6.7 0 0 0-1.4 3.5M577 150.1a.92 .92 0 0 0-.5 1 .92 .92 0 0 0 .9 .7M577 146.7l-.4 .6"/>
<path d="M577 154l-.6 1.7a.5 .5 0 0 0-.2 .7 .5 .5 0 0 0 .7 .2h1.8l-.3-.8a7.9 7.9 0 0 0 .2-3.7l-.2-1.1a.51 .51 0 0 0-.1-.7 .51 .51 0 0 0-.6 0 .82 .82 0 0 0-1.2 .4 .82 .82 0 0 0 .7 1.1h.2a1.01 1.01 0 0 0-1.1 1l-.5 1.2-.3 1.4M577 154h.1M577 154l-1.5 1.4M577.1 154l-.6 1.6a1.3 1.3 0 0 0-.2 1.4v.1a.47 .47 0 0 1-.8 0 .47 .47 0 0 1 .1-.7l.3-1.4M577.1 158.7l.4 .5M577.2 152l-.3 1M577.3 155.4l.1 .8 .6 .4M577.3 146.9l-.4 .6M577.4 158.4l.4 .6M577.5 153.9l-.5 .1M577.6 150.5l-.3 .3M577.6 147.2l-.4 .5"/>
<path d="M577.6 158.2l.5 .5M577.8 158l.5 .5M577.9 147.4l-.5 .5M578.1 157.8l.5 .4M578.1 147.6l-.4 .5M578.3 157.5l.5 .4M578.3 152.1l.1 3.4M578.4 147.9l-.5 .4M578.4 151a9.5 9.5 0 0 1 0 5l.3 .6-2.5-.1M578.5 157.3l.5 .4M578.6 148.1l-.5 .5M578.7 157l.5 .4"/>
<path d="M578.8 156.7l.6 .4M578.8 148.4l-.5 .4M579 156.4l.6 .3M579.1 148.7l-.6 .4M579.1 156.1l.7 .3M579.3 149l-.6 .4M579.3 155.8l.6 .3M579.4 155.5l.6 .3M579.4 149.3l-.5 .3M579.5 155.2l.6 .2M579.6 154.9l.6 .2M579.6 149.6l-.6 .3"/>
<path d="M579.7 154.6l.6 .1M579.7 154.3l.7 .1M579.8 154h.6M579.8 149.9l-.6 .3M579.8 153.6l.7 .1M579.8 153.4h.7M579.9 150.3l-.6 .2M580 150.6l-.6 .2M580.2 150.9l-.7 .2M580.2 151.3l-.6 .1M580.3 151.6l-.6 .2M580.4 152l-.7 .1"/>
<path d="M580.4 152.3l-.6 .1M580.5 152.7h-.7M580.5 153h-.7M571.6 160l-.1 .7M571.9 160.1l-.1 .6M572.2 160.1v.7M572.6 160.1l-.1 .7M572.9 160.1v.7M573.2 160.1l.1 .7M573.5 160.1l.1 .7M573.9 160.1l.1 .6M574.2 160l.1 .7"/>
</g>
<!-- layer: G-ANNO-TTLB -->
<g fill="#fff" stroke="#fff" stroke-width=".27">
<path d="M554.4 158.5l30.7 4.3-5.7-4.3zM554.4 158.5l30.7 4.3h-30.7z"/>
<path d="M579.4 143.9h5.7l-5.7 14.6zM585.1 143.9l-5.7 14.6 5.7 4.3z"/>
</g>
<path d="M554.4 158.5h25v-14.6h5.7v18.9h-30.7z" fill="none" stroke="#fff" stroke-width=".27"/>
<g fill="#000" stroke="#000" stroke-width=".27">
<path d="M23.7 8.2l.5 400v-399.5zM23.7 8.2l.5 400-.5 .5zM24.2 408.2l-.5 .5 556-.5zM23.7 408.7l556-.5 .5 .5zM579.7 8.7v399.5l.5 .5zM579.7 8.7l.5-.5v400.5zM24.2 8.7h555.5l.5-.5zM23.7 8.2h556.5l-556 .5z"/>
<path d="M79.9 6l.1 2.4v-2.4zM79.9 6l.1 2.4h-.1z"/>
<path d="M129.9 6l.1 2.4v-2.4zM129.9 6l.1 2.4h-.1z"/>
<path d="M179.8 6l.2 2.4v-2.4zM179.8 6l.2 2.4h-.2z"/>
<path d="M229.9 6l.1 2.4v-2.4zM229.9 6l.1 2.4h-.1z"/>
<path d="M279.9 6l.1 2.4v-2.4zM279.9 6l.1 2.4h-.1z"/>
<path d="M329.8 6l.2 2.4v-2.4zM329.8 6l.2 2.4h-.2z"/>
<path d="M379.8 6l.2 2.4v-2.4zM379.8 6l.2 2.4h-.2z"/>
<path d="M429.8 6l.2 2.4v-2.4zM429.8 6l.2 2.4h-.2z"/>
<path d="M479.8 6l.2 2.4v-2.4zM479.8 6l.2 2.4h-.2z"/>
<path d="M529.8 6l.2 2.4v-2.4zM529.8 6l.2 2.4h-.2z"/>
<path d="M21.4 58.5h2.5v-.1zM21.4 58.4h2.5l-2.5 .1z"/>
<path d="M579.9 58.5h2.5v-.1zM579.9 58.4h2.5l-2.5 .1z"/>
<path d="M21.4 108.5h2.5v-.1zM21.4 108.4h2.5l-2.5 .1z"/>
<path d="M579.9 108.5h2.5v-.1zM579.9 108.4h2.5l-2.5 .1z"/>
<path d="M21.4 158.5h2.5v-.1zM21.4 158.4h2.5l-2.5 .1z"/>
<path d="M529.4 158.5h50v-.1zM529.4 158.4h50l-50 .1z"/>
<path d="M579.9 158.5h2.5v-.1zM579.9 158.4h2.5l-2.5 .1z"/>
<path d="M21.4 208.5h2.5v-.1zM21.4 208.4h2.5l-2.5 .1z"/>
<path d="M529.4 208.5h50v-.1zM529.4 208.4h50l-50 .1z"/>
<path d="M579.9 208.5h2.5v-.1zM579.9 208.4h2.5l-2.5 .1z"/>
<path d="M529.4 225.2h50v-.2zM529.4 225h50l-50 .2z"/>
<path d="M21.4 258.5h2.5v-.1zM21.4 258.4h2.5l-2.5 .1z"/>
<path d="M529.4 241.7v.2l50-.2zM529.4 241.9l50-.2v.2z"/>
<path d="M529.4 258.4v.1l50-.1zM529.4 258.5l50-.1v.1z"/>
<path d="M529.4 258.4v.1l50-.1zM529.4 258.5l50-.1v.1z"/>
<path d="M529.4 258.4v.1l50-.1zM529.4 258.5l50-.1v.1z"/>
<path d="M529.4 258.4v.1l50-.1zM529.4 258.5l50-.1v.1z"/>
<path d="M529.4 241.9h50v-.2zM529.4 241.7h50l-50 .2z"/>
<path d="M579.9 258.5h2.5v-.1zM579.9 258.4h2.5l-2.5 .1z"/>
<path d="M529.4 275v.2l50-.2zM529.4 275.2l50-.2v.2z"/>
<path d="M529.4 291.7v.2l50-.2zM529.4 291.9l50-.2v.2z"/>
<path d="M529.4 291.7v.2l50-.2zM529.4 291.9l50-.2v.2z"/>
<path d="M21.4 308.5h2.5v-.1zM21.4 308.4h2.5l-2.5 .1z"/>
<path d="M529.4 318.4h50zM529.4 318.5l50-.1z"/>
<path d="M529.4 313.4h50zM529.4 313.5l50-.1z"/>
<path d="M529.4 308.4v.1l50-.1zM529.4 308.5l50-.1v.1z"/>
<path d="M579.9 308.5h2.5v-.1zM579.9 308.4h2.5l-2.5 .1z"/>
<path d="M579.9 308.5h2.5v-.1zM579.9 308.4h2.5l-2.5 .1z"/>
<path d="M529.4 338.4h50zM529.4 338.5l50-.1z"/>
<path d="M529.4 333.4h50zM529.4 333.5l50-.1z"/>
<path d="M529.4 328.4h50zM529.4 328.5l50-.1z"/>
<path d="M529.4 323.4h50zM529.4 323.5l50-.1z"/>
<path d="M21.4 358.5h2.5v-.1zM21.4 358.4h2.5l-2.5 .1z"/>
<path d="M529.4 358.4v.1l50-.1zM529.4 358.5l50-.1v.1z"/>
<path d="M529.4 358.4v.1l50-.1zM529.4 358.5l50-.1v.1z"/>
<path d="M529.4 353.4h50zM529.4 353.5l50-.1z"/>
<path d="M529.4 348.4h50zM529.4 348.5l50-.1z"/>
<path d="M529.4 343.4h50zM529.4 343.5l50-.1z"/>
<path d="M579.4 358.5h2.5v-.1zM579.4 358.4h2.5l-2.5 .1z"/>
<path d="M579.4 358.5h2.5v-.1zM579.4 358.4h2.5l-2.5 .1z"/>
<path d="M579.9 358.5h2.5v-.1zM579.9 358.4h2.5l-2.5 .1z"/>
<path d="M579.9 358.5h2.5v-.1zM579.9 358.4h2.5l-2.5 .1z"/>
<path d="M79.9 408.5l.1 2.5v-2.5zM79.9 408.5l.1 2.5h-.1z"/>
<path d="M129.9 408.5l.1 2.5v-2.5zM129.9 408.5l.1 2.5h-.1z"/>
<path d="M179.8 408.5l.2 2.5v-2.5zM179.8 408.5l.2 2.5h-.2z"/>
<path d="M229.9 408.5l.1 2.5v-2.5zM229.9 408.5l.1 2.5h-.1z"/>
<path d="M279.9 408.5l.1 2.5v-2.5zM279.9 408.5l.1 2.5h-.1z"/>
<path d="M329.8 408.5l.2 2.5v-2.5zM329.8 408.5l.2 2.5h-.2z"/>
<path d="M379.8 408.5l.2 2.5v-2.5zM379.8 408.5l.2 2.5h-.2z"/>
<path d="M429.8 408.5l.2 2.5v-2.5zM429.8 408.5l.2 2.5h-.2z"/>
<path d="M479.8 408.5l.2 2.5v-2.5zM479.8 408.5l.2 2.5h-.2z"/>
<path d="M529.8 408.5v2.5h.2zM529.8 408.5h.2v2.5z"/>
<path d="M539.8 408.5l.2 2.5v-2.5zM539.8 408.5l.2 2.5h-.2z"/>
<path d="M554.8 408.5l.2 2.5v-2.5zM554.8 408.5l.2 2.5h-.2z"/>
<path d="M579.7 408.5l.5 2.5v-2.5zM579.7 408.5l.5 2.5h-.5z"/>
</g>
<!-- layer: quote -->
<g fill="none" stroke="#000" stroke-width=".27">
<path d="M128.3 60v4.3M234.3 60v4.3M291 53.6h4.9M291 56.3h4.9M292.2 53.6v10.6M296.6 48.3v4.7M296.6 49.5h201M497.6 48.3v4.7M128.3 61.2h106M234.9 64.9h8.7M242.4 64.9v63M291.3 90.3h4.6"/>
<path d="M292.6 90.3v17.5M296.6 86.1v3.6M296.6 87.4h201M497.6 86.1v3.6M508.9 87.4h7M508.9 86.1v3.6M515.9 86.1v3.6M291.3 107.8h4.6M234.9 127.9h8.7M291.8 132.2h4.1M293.1 132.2v91.6M296.6 126.8v4.8"/>
<path d="M296.6 128h7M303.6 126.8v4.8M128.3 144.6v5.4M128.3 145.8h106M234.3 144.6v5.4M234.9 150.6h8.4M242.1 150.6v37M234.9 187.6h8.4M128.3 201.8v4.6M128.3 203.1h106M234.3 201.8v4.6M234.9 207h8.4"/>
<path d="M242.1 207v37M291.8 223.8h4.1M296.6 224.4v7.7M296.6 230.8h194.5M491.1 224.4v7.7M234.9 244h8.4M128.3 271.6v4.1M128.3 272.8h98.8M227.1 271.6v4"/>
</g>
<!-- layer: 0 -->
<g fill="#000" stroke="#000" stroke-width=".27">
<path d="M291.3 55.2l-.2 .2 2.2 1.8zM291.1 55.4l2.2 1.8-.2 .2z"/>
<path d="M291.1 52.7l2 2 .2-.2zM291.1 52.7l.2-.2 2 2z"/>
<path d="M297.5 48.4l-1.8 2.2 2-2zM295.5 50.4l2-2-1.8 2.2z"/>
<path d="M496.5 50.4l.2 .2 1.8-2.2zM498.5 48.4l.2 .2-2 2z"/>
<path d="M129.2 60.1l-1.8 2.2 2-2zM127.2 62.1l2-2-1.8 2.2z"/>
<path d="M233.2 62.1l.2 .2 1.8-2.2zM235.2 60.1l.2 .2-2 2z"/>
<path d="M241.3 64l2 2 .2-.2zM241.3 64l.2-.2 2 2z"/>
<path d="M291.5 89.4l2 2 .2-.2zM291.5 89.4l.2-.2 2 2z"/>
<path d="M297.5 86.3l-1.8 2.2 2-2zM297.5 86.3l-1.8 2.2-.2-.2z"/>
<path d="M496.5 88.3l.2 .2 1.8-2.2zM498.5 86.3l.2 .2-2 2z"/>
<path d="M509.8 86.3l-1.8 2.2 2-2zM509.8 86.3l-1.8 2.2-.2-.2z"/>
<path d="M514.8 88.3l.2 .2 1.8-2.2zM516.8 86.3l.2 .2-2 2z"/>
<path d="M291.7 106.7l-.2 .2 2.2 1.8zM291.5 106.9l2.2 1.8-.2 .2z"/>
<path d="M241.5 126.8l-.2 .2 2.2 1.8zM241.3 127l2.2 1.8-.2 .2z"/>
<path d="M291.9 131.3l2 2 .3-.2zM292.2 131.1l2 2-2.3-1.8z"/>
<path d="M297.5 126.9l-1.8 2.2 2-2zM297.5 126.9l-1.8 2.2-.2-.2z"/>
<path d="M302.5 128.9l.2 .2 1.8-2.2zM304.5 126.9l.2 .2-2 2z"/>
<path d="M129.2 144.7l-1.8 2.2 2-2zM129.2 144.7l-1.8 2.2-.2-.2z"/>
<path d="M233.2 146.7l.2 .2 1.8-2.2zM235.2 144.7l.2 .2-2 2z"/>
<path d="M241 149.7l2 2 .2-.2zM241.2 149.5l2 2-2.2-1.8z"/>
<path d="M241.2 186.5l-.2 .2 2.2 1.8zM241 186.7l2.2 1.8-.2 .2z"/>
<path d="M129.2 202l-1.8 2.2 2-2zM129.2 202l-1.8 2.2-.2-.2z"/>
<path d="M233.2 204l.2 .2 1.8-2.2zM235.2 202l.2 .2-2 2z"/>
<path d="M241 206.1l2 2 .2-.2zM241 206.1l.2-.2 2 2z"/>
<path d="M292.2 222.7l-.3 .2 2.3 1.8zM291.9 222.9l2.3 1.8-.3 .2z"/>
<path d="M297.5 229.7l-1.8 2.2 2-2zM297.5 229.7l-1.8 2.2-.2-.2z"/>
<path d="M490 231.7l.2 .2 1.8-2.2zM492 229.7l.2 .2-2 2z"/>
<path d="M241 243.1l2.2 1.8-2-2zM241 243.1l2.2 1.8-.2 .2z"/>
<path d="M129.2 271.7l-1.8 2.2 2-2zM129.2 271.7l-1.8 2.2-.2-.2z"/>
<path d="M225.9 273.7l.3 .2 1.7-2.2zM227.9 271.7l.3 .2-2 2z"/>
</g>
<text font-size="13.4" x="538.4" y="388.3">A744</text>
<text font-size="5" x="545.7" y="186.2">VV-D_3</text>
<g font-size="3.5">
<text x="32.7" y="29.3">Abaco componenti scala 1:1</text>
<text x="124.9" y="30.5">Abaco componenti scala 1:10</text>
<text x="394.4" y="48.8">201</text>
<text x="178.3" y="60.6">106</text>
<text x="291.1" y="63.6" transform="rotate(-90 291.1 63.6)">2,7</text>
<text x="295.9" y="75.2">guida doghe acciaio</text>
<text x="394.4" y="86.7">201</text>
<text x="511.4" y="86.8">7</text>
<text x="241.7" y="98.3" transform="rotate(-90 241.7 98.3)">63</text>
<text x="291.5" y="102.6" transform="rotate(-90 291.5 102.6)">17,5</text>
<text x="295.8" y="115.1">laminato, spessore 2cm</text>
<text x="299.1" y="127.4">7</text>
<text x="127.5" y="132.8">laminato, spessore 4cm</text>
<text x="178.3" y="145.2">106</text>
<text x="241.4" y="171" transform="rotate(-90 241.4 171)">37</text>
<text x="291.9" y="181.4" transform="rotate(-90 291.9 181.4)">91,6</text>
<text x="127.5" y="193">laminato, spessore 4cm</text>
<text x="178.3" y="202.4">106</text>
<text x="241.4" y="227.4" transform="rotate(-90 241.4 227.4)">37</text>
<text x="389.3" y="229.7">194,5</text>
<text x="295.6" y="239.6">doghe legno</text>
<text x="127.5" y="248.9">laminato, spessore 4cm</text>
<text x="175.7" y="272.2">99</text>
<text x="127.6" y="285.2">supporto doghe acciaio</text>
</g>
<g font-size="2.5">
<text x="49.6" y="7.3">1</text>
<text x="104.2" y="7.3">2</text>
<text x="154.2" y="7.3">3</text>
<text x="204.2" y="7.3">4</text>
<text x="254.2" y="7.3">5</text>
<text x="304.2" y="7.3">6</text>
<text x="354.2" y="7.3">7</text>
<text x="404.2" y="7.3">8</text>
<text x="454.2" y="7.3">9</text>
<text x="503.5" y="7.3">10</text>
<text x="553.5" y="7.3">11</text>
<text x="21.2" y="34.4">A</text>
<text x="581.1" y="34.4">A</text>
<text x="21.2" y="84.4">B</text>
<text x="581.1" y="84.4">B</text>
<text x="21.1" y="134.3">C</text>
<text x="581" y="134.3">C</text>
<text x="530.2" y="151.4">POLITECNICO DI MILANO</text>
<text x="530.3" y="154.4">SCUOLA DEL DESIGN</text>
<text x="530.3" y="157.4">C.L. DESIGN DEGLI INTERNI</text>
<text x="530.4" y="161.2">PROGETTO:</text>
<text x="21.1" y="184.4">D</text>
<text x="581" y="184.4">D</text>
<text x="530.4" y="211.2">CORSO:</text>
<text x="540.7" y="216.2">STRUMENTI E METODI</text>
<text x="544.4" y="219.2">DEL PROGETTO</text>
<text x="530.4" y="227.9">DOCENTE:</text>
<text x="21.2" y="234.4">E</text>
<text x="543.1" y="234.4">MARCO FERRARA</text>
<text x="581.1" y="234.4">E</text>
<text x="530.4" y="244.6">STUDENTI:</text>
<text x="543.2" y="251">ELENA CORRENTI</text>
<text x="530.4" y="261.2">OGGETTO:</text>
<text x="548.1" y="269.2">190.095.62</text>
<text x="550.6" y="266.2">MALM</text>
<text x="530.4" y="277.9">NOTE:</text>
<text x="21.3" y="284.4">F</text>
<text x="553.9" y="284.4">-</text>
<text x="581.1" y="284.4">F</text>
<text x="530.4" y="294.6">NOME FILE:</text>
<text x="540.6" y="300.8">MALM_190-095-62.dwg</text>
<text x="530.3" y="311.9">VERS</text>
<text x="569.9" y="311.9">DATA</text>
<text x="21.1" y="334.4">G</text>
<text x="580.9" y="334.4">G</text>
<text x="530.4" y="346.9">VERSION 3</text>
<text x="564" y="346.9">2017/18/07</text>
<text x="530.4" y="351.9">VERSION 2</text>
<text x="564" y="351.9">2017/04/07</text>
<text x="530.4" y="356.9">VERSION 1</text>
<text x="564" y="356.9">2017/23/05</text>
<text x="530.4" y="361.4">TAVOLA NO.:</text>
<text x="565.2" y="361.4">16 DI</text>
<text x="573.7" y="361.4">16</text>
<text x="21.1" y="384.3">H</text>
<text x="581" y="384.3">H</text>
<text x="530.3" y="406.8">REV:</text>
<text x="530.4" y="403.9">DATA:</text>
<text x="540.4" y="406.8">A</text>
<text x="540.4" y="403.8">2017/18/07</text>
<text x="555.3" y="403.9">SCALA: 1:1; 1:10</text>
<text x="555.3" y="406.8">FORMATO:</text>
<text x="571.9" y="406.8">A2</text>
<text x="18.9" y="408.7" transform="rotate(-90 18.9 408.7)">DIRECTORY: D:\DOCUMENTI\UNIVERSITÀ\STRUMENTI E METODI DEL PROGETTO\FASE 2\MALM_190-095-62.DWG | PLOTTED ON: 16/07/2017 18:47:16 | BY USER: ELENA</text>
<text x="47.7" y="411.8">1</text>
<text x="104.2" y="411.8">2</text>
<text x="154.2" y="411.8">3</text>
<text x="204.2" y="411.8">4</text>
<text x="254.2" y="411.8">5</text>
<text x="304.2" y="411.8">6</text>
<text x="354.2" y="411.8">7</text>
<text x="404.2" y="411.8">8</text>
<text x="454.2" y="411.8">9</text>
<text x="503.5" y="411.8">10</text>
<text x="530.5" y="411">0</text>
<text x="540.1" y="410.9">10cm</text>
<text x="555.1" y="410.9">25cm</text>
<text x="573.2" y="410.9">50cm</text>
</g>
</svg>
